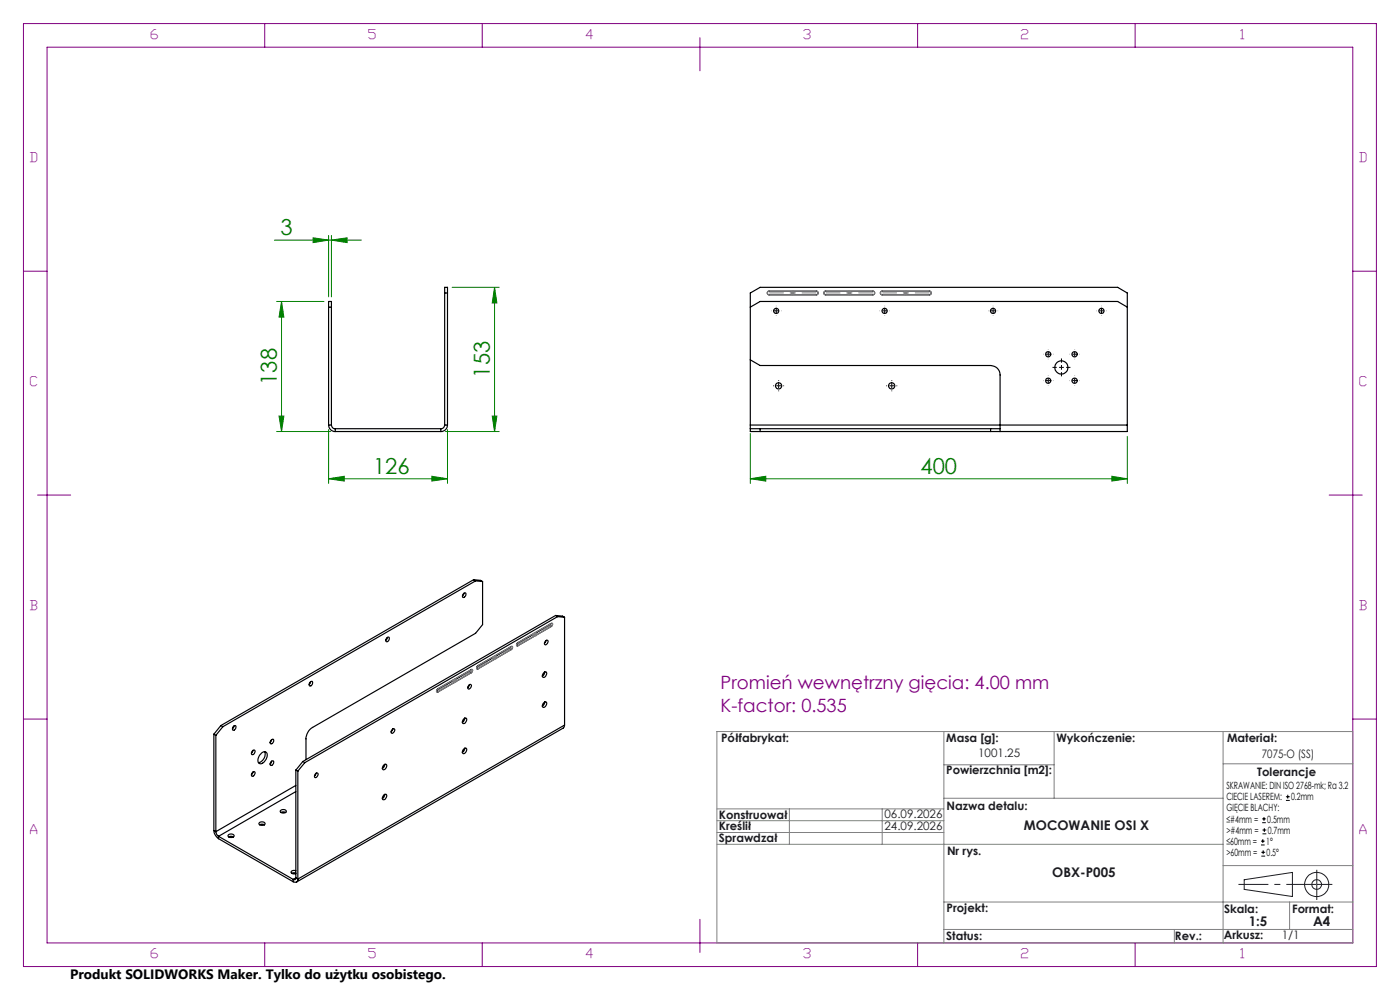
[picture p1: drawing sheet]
<svg xmlns="http://www.w3.org/2000/svg" width="297mm" height="210mm" viewBox="0 0 297 210" stroke-linecap="round" stroke-linejoin="round" font-family="sans-serif">
<g fill="none" stroke="#000" stroke-width=".25">
<path d="M69.7 65.1h.6M94.3 62.2h.6M159.2 76.3l2.1 1.2h48.8a1.99 1.99 0 0 1 2.1 2v12M159.2 65.1l2.1-1.1h75.8l2 1.1M162.9 61.9l10.3-.1a.39 .39 0 0 1 .4 .4 .39 .39 0 0 1-.4 .3h-10l-.4-.2zM174.9 61.9l10.3-.1a.39 .39 0 0 1 .4 .4 .39 .39 0 0 1-.4 .3h-10l-.4-.2zM186.9 61.9l10.3-.1a.39 .39 0 0 1 .4 .4 .39 .39 0 0 1-.4 .3h-10.1l-.3-.2zM69.7 90.2a1.39 1.39 0 0 0 1.4 1.3M69.7 90.2h.6M69.7 90.2v-26.2h.6v26.2M70.3 90.2a.78 .78 0 0 0 .8 .7M71.1 90.9v.6"/>
<path d="M71.1 91.5h22.4M71.1 90.9h22.4M93.5 90.9v.6M94.3 90.2a.78 .78 0 0 1-.8 .7M94.3 90.2h.6M94.3 90.2v-29.2h.6v29.2M94.9 90.2a1.39 1.39 0 0 1-1.4 1.3M159.2 90.2v.7M159.2 90.2h79.9M159.2 90.9v.6h50.9M159.2 90.9h50.9M159.2 90.2v-28l2.1-1.2h75.8l2 1.2v28"/>
<path d="M161.3 90.9v.6M210.1 91.5h2.1M210.1 90.9h2.1M210.1 90.9v.6M239.1 90.2v1.3h-26.9M82.1 135.3l.2-.2a.52 .52 0 0 1 .2 .7 .52 .52 0 0 1-.6 .3v-.5zM82.2 135.2l-.4 .6M98.4 125.9l.2-.1a.52 .52 0 0 1 .2 .6 .52 .52 0 0 1-.7 .3v-.5zM98.5 125.8l-.4 .6M100.5 123l.4 .2M100.5 123l-53.7 30.9M100.5 123l1.5 .1 .4 .3"/>
<path d="M100.9 123.2l-53.6 31M100.9 123.2l1.5 .2M102.4 123.4v9.1l-1.5 1.8-34.6 20a2.97 2.97 0 0 0-1.4 2.4v4.4M108 137.5l.4 .3M108 137.5l-6.9 4M108.3 137.3l-.3 .2M108.4 137.8l.3-.4v-.3l-7.3 4.1a.34 .34 0 0 0-.3 .3 .34 .34 0 0 0 .3 .4M108.4 137.8l-7 4.1M109.6 136.8l.3 .2M115.7 136l.3-.2a.52 .52 0 0 1 .2 .6 .52 .52 0 0 1-.7 .3v-.4zM115.9 135.8l-.4 .6M116.5 132.6l.4 .3"/>
<path d="M116.5 132.6l-6.9 4M116.8 132.4l-.3 .2M116.9 132.9l.3-.4-.1-.3-7.2 4.1-.3 .5 .1 .2h.2M116.9 132.9l-7 4.1M117.9 130.6l.4 .2M117.9 130.6l-53.7 30.9M117.9 130.6l1.4 .1 .5 .2M118.3 130.8l1.5 .1M118.3 130.8l-53.6 31M119.8 130.9v22.9M45.4 155.7l.4 .3M45.4 155.7v20.5"/>
<path d="M45.8 156v20.4M46.8 153.9l.5 .3M46.8 153.9l-1.4 1.8M47.3 154.2l-1.5 1.8M49.4 154.2l.3-.3a.41 .41 0 0 1 .4 .4 .41 .41 0 0 1-.3 .5h-.4zM49.7 154l-.4 .6M53.6 159.2l.3-.1a.53 .53 0 0 1 .1 .7 .53 .53 0 0 1-.6 .2v-.4zM53.7 159.2l-.4 .6M55.5 159.7a.71 .71 0 0 1 1-.1 .71 .71 0 0 1 .2 .9 1.47 1.47 0 0 1-1.7 1.4 1.63 1.63 0 0 1 .5-2.2zM56.2 159.4a1.84 1.84 0 0 1-1.4 2.4M57.5 157l.3-.2a.53 .53 0 0 1 .3 .6 .53 .53 0 0 1-.6 .4l-.2-.2zM57.6 156.9l-.3 .6"/>
<path d="M65.7 144.8l.3-.2a.41 .41 0 0 1 .4 .3 .41 .41 0 0 1-.3 .5h-.5zM65.9 144.6l-.3 .6M83.2 154.7l.3-.1a.48 .48 0 0 1 .3 .5 .48 .48 0 0 1-.4 .4h-.4v-.1zM83.3 154.6l-.3 .6M92.6 146.6l.3 .2M98.3 159l.4-.3a.66 .66 0 0 1 .3 .7 .66 .66 0 0 1-.7 .5l-.2-.3zM98.3 152.6a.39 .39 0 0 1 .6-.2 .39 .39 0 0 1 0 .6 .43 .43 0 0 1-.3 .5 .43 .43 0 0 1-.5-.3zM98.6 152.3l-.1 .4-.4 .5M98.6 158.7l-.1 .4-.4 .5M99.5 145.3l.2-.1a.52 .52 0 0 1 .2 .6 .52 .52 0 0 1-.6 .3v-.4zM99.6 142.4l.4 .3M99.6 142.4l-7 4"/>
<path d="M99.6 145.2l-.4 .7M99.8 142.1l-.2 .3M100 142.7l.3-.5-.2-.2-7.2 4.1-.3 .5 .3 .2M100 142.7l-7.1 4.1M101.1 141.7l.3 .2M115.4 149l.3-.1a.66 .66 0 0 1 .2 .7 .66 .66 0 0 1-.6 .5l-.3-.4zM115.4 142.7l.4-.2a.7 .7 0 0 1 0 .8 .7 .7 0 0 1-.7 .3v-.4zM115.6 142.5l-.2 .6-.4 .3M115.6 148.9l-.2 .6-.4 .3M119.8 153.8l-.3 .6-56.6 32.7M119.8 153.8l-56.6 32.7M45.4 176.2a2.42 2.42 0 0 0 1 1.7"/>
<path d="M45.4 176.2l.4 .2M45.8 176.4l.2 .6 .4 .4M46.4 177.4l15.8 9.1M46.4 177.9l15.8 9.1M46.4 177.4v.5M48.5 177.5l.4-.1 .6 .1M48.5 177a.73 .73 0 0 1 1.2 .3 .76 .76 0 0 1-1.3-.1zM53.6 163.8l.3-.1a.53 .53 0 0 1 .1 .6 .53 .53 0 0 1-.6 .3v-.5zM53.7 163.8l-.4 .6M55 174.5a.77 .77 0 0 1 1.2 .3 .76 .76 0 0 1-1.3-.1zM55.1 175l.4-.2 .6 .2M57.5 161.5l.3-.1a.53 .53 0 0 1 .3 .6 .53 .53 0 0 1-.6 .4l-.2-.2z"/>
<path d="M57.6 161.5l-.3 .6M59.5 171.9a.76 .76 0 0 1 1.2 .2 .76 .76 0 0 1-1.3-.1zM59.6 172.4l.4-.2 .6 .2M62.8 163.4l.4 .2M62.8 163.4v22.8M62.8 166.6l-17 9.8M62.8 167.9l-16.4 9.5M63.2 163.6v22.9M64.2 161.5l.5 .3M64.2 161.5l-1.4 1.9M64.7 161.8l-1.5 1.8M67 164.1l.2-.1a.52 .52 0 0 1 .3 .6 .52 .52 0 0 1-.5 .4l-.3-.3z"/>
<path d="M67.1 164l-.4 .6M81.4 168.6a.38 .38 0 0 1 .6 0 .38 .38 0 0 1 0 .5l-.2 .2a.39 .39 0 0 1-.5 .3 .39 .39 0 0 1-.1-.6zM81.4 162.3l.3-.2a.66 .66 0 0 1 .3 .8 .66 .66 0 0 1-.7 .4l-.2-.3zM81.6 162.1l-.2 .6-.3 .3M81.6 168.5l-.2 .6-.3 .3M62.2 186.5v.5M62.8 186.2a.34 .34 0 0 1-.2 .4 .34 .34 0 0 1-.4-.1M62.8 184.7a.7 .7 0 0 0-1.1 .4l.4 .2h.7M62.8 185.2h-.9M62.8 186.2l.4 .3M62.8 186.2l-.6 .3M63.2 186.5a.6 .6 0 0 1-.3 .6 .6 .6 0 0 1-.7-.1"/>
<circle cx="164.7" cy="65.9" r=".55"/>
<circle cx="187.7" cy="65.9" r=".55"/>
<circle cx="210.7" cy="65.9" r=".55"/>
<circle cx="222.4" cy="75.2" r=".56"/>
<circle cx="225.2" cy="77.9" r="1.4"/>
<circle cx="228" cy="75.2" r=".56"/>
<circle cx="233.7" cy="65.9" r=".55"/>
<circle cx="165.2" cy="81.9" r=".65"/>
<circle cx="189.2" cy="81.9" r=".65"/>
<circle cx="222.4" cy="80.8" r=".56"/>
<circle cx="228" cy="80.8" r=".56"/>
</g>
<path d="M69.7 91.1v11.4M94.9 91.1v11.4M69.7 101.6l3.3-.6v1.1zM69.7 101.6h25.2" fill="none" stroke="#008000" stroke-width=".21"/>
<g fill="none" stroke="#191924" stroke-width=".21">
<path d="M263.9 186.6l10.3-1.5v5.1l-10.3-1.5z"/>
<circle cx="279.3" cy="187.6" r="1.03"/>
<circle cx="279.3" cy="187.6" r="2.57"/>
</g>
<path d="M279.3 187.6h-16.7" fill="none" stroke="#191924" stroke-width=".21" stroke-dasharray="6.3 1.3 1.3 1.3" stroke-dashoffset="-.1" stroke-linecap="butt"/>
<path d="M279.3 187.6h3.3M279.3 187.6v3.3M279.3 187.6v-3.1" fill="none" stroke="#191924" stroke-width=".21" stroke-dasharray="6.3 1.3 1.3 1.3" stroke-linecap="butt"/>
<g fill="none" stroke="#800080" stroke-width=".21">
<path d="M5 5h287v200h-287zM10 10h277v190h-277zM56.2 5v5M102.3 5v5M148.5 8v7M194.7 5v5M240.8 5v5M5 57.5h5M287 57.5h5M8 105h7M282 105h7M5 152.5h5"/>
<path d="M287 152.5h5M148.5 195v7M56.2 200v5M102.3 200v5M194.7 200v5M240.8 200v5"/>
</g>
<g fill="none" stroke="#808080" stroke-width=".21">
<path d="M152.1 155.2h134.9v44.8h-134.9zM200.2 155.2v44.8M223.6 155.2v14.1M259.5 155.2v44.8M152.1 176.6h48.1M152.1 174.1h48.1M152.1 171.6h48.1M152.1 179.1h107.4M167.5 171.6v7.5M187.1 171.6v7.5M200.2 169.3h59.3M200.2 162.2h23.4"/>
<path d="M259.5 162h27.5M200.2 197.2h86.8M200.2 191.3h86.8M249.1 197.2v2.8M259.5 183.6h27.5M273.6 191.3v5.9"/>
</g>
<path d="M69.7 101.6l3.3-.6v1.1z" fill="#008000"/>
<path d="M91.6 101l3.3 .6-3.3 .5z" fill="none" stroke="#008000" stroke-width=".21"/>
<path d="M91.6 101l3.3 .6-3.3 .5z" fill="#008000"/>
<path d="M58.7 64h10M59.7 64v27.5M58.7 91.5h11.4M59.2 88.3h1l-.5 3.2z" fill="none" stroke="#008000" stroke-width=".21"/>
<path d="M59.2 88.3h1l-.5 3.2z" fill="#008000"/>
<path d="M59.7 64l.5 3.3h-1z" fill="none" stroke="#008000" stroke-width=".21"/>
<path d="M59.7 64l.5 3.3h-1z" fill="#008000"/>
<path d="M95.9 61h10M104.9 61v30.5M94.5 91.5h11.4M104.4 88.3h1l-.5 3.2z" fill="none" stroke="#008000" stroke-width=".21"/>
<path d="M104.4 88.3h1l-.5 3.2z" fill="#008000"/>
<path d="M104.9 61l.5 3.3h-1z" fill="none" stroke="#008000" stroke-width=".21"/>
<path d="M104.9 61l.5 3.3h-1z" fill="#008000"/>
<path d="M58.2 50.9h18.5M66.4 50.4l3.3 .5-3.3 .6zM69.7 49.9v13.1M70.3 49.9v13.1" fill="none" stroke="#008000" stroke-width=".21"/>
<path d="M66.4 50.4l3.3 .5-3.3 .6z" fill="#008000"/>
<path d="M70.3 50.9l3.3-.5v1.1z" fill="none" stroke="#008000" stroke-width=".21"/>
<path d="M70.3 50.9l3.3-.5v1.1z" fill="#008000"/>
<path d="M104.4 139.5h1M104.6 139.2l.7 .7M104.9 139v1M105.3 139.2l-.7 .7M112.9 134.6h1M113.1 134.3l.7 .7M113.4 134.1v1M113.8 134.3l-.7 .7M95.9 144.4h1M96.1 144.1l.7 .7M96.4 143.9v1M96.8 144.1l-.7 .7" fill="none" stroke="#808080" stroke-width=".21"/>
<path d="M159.2 92v10.5M239.1 92.6v9.9M159.2 101.6l3.3-.6v1.1zM159.2 101.6h79.9" fill="none" stroke="#008000" stroke-width=".21"/>
<path d="M109.7 136.4l7.2-4.2 .3 .1-.2 .5-7.3 4.2-.1-.3zM92.8 146.1l7.2-4.1 .3 .1-.3 .6-7.3 4.1-.1-.3zM101.2 141.3l7.2-4.1h.3l-.2 .6-7.2 4.1-.2-.1z" fill="none" stroke="#808080" stroke-width=".25"/>
<path d="M109.9 136.6l7.1-4M92.9 146.4l7.1-4.1M101.4 141.5l7.1-4.1" fill="none" stroke="#808080" stroke-width=".21" stroke-dasharray="15.2 1.3 1.3 1.3" stroke-dashoffset="13.1" stroke-linecap="butt"/>
<path d="M159.2 101.6l3.3-.6v1.1z" fill="#008000"/>
<path d="M235.9 101l3.2 .6-3.2 .5z" fill="none" stroke="#008000" stroke-width=".21"/>
<path d="M235.9 101l3.2 .6-3.2 .5z" fill="#008000"/>
<g fill="none" stroke="#000" stroke-width=".21">
<path d="M267.5 179.2h.8M267.5 178.4h.8M267.8 174.5h.7M267.8 173.7h.7M267.8 176.9h.8M267.8 176.1h.8M267.9 178v.8M268.1 173.3v.8M268.2 175.7v.8M272.8 169.8h.8M272.8 169h.8M273.2 168.6v.8"/>
<path d="M267.6 181.6h.8M267.6 180.8h.8M268 180.4v.8"/>
</g>
<path d="M167.7 62.2h1M167.8 61.8l.7 .7M168.2 61.7v.9M168.5 61.8l-.7 .7M179.7 62.2h1M179.8 61.8l.7 .7M180.2 61.7v.9M180.5 61.8l-.7 .7M191.7 62.2h1M191.8 61.8l.7 .7M192.2 61.7v.9M192.5 61.8l-.7 .7" fill="none" stroke="#808080" stroke-width=".21"/>
<path d="M162.9 61.8h10.5a.39 .39 0 0 1 .2 .4 .39 .39 0 0 1-.4 .3h-10a.39 .39 0 0 1-.4-.2 .39 .39 0 0 1 .1-.5zM174.9 61.8h10.3l.4 .2a.38 .38 0 0 1-.4 .5h-10a.39 .39 0 0 1-.4-.2 .39 .39 0 0 1 .1-.5zM186.9 61.8h10.3l.4 .2a.38 .38 0 0 1-.4 .5h-10.2a.39 .39 0 0 1-.1-.7z" fill="none" stroke="#808080" stroke-width=".25"/>
<g fill="none" stroke="#000" stroke-width=".21" stroke-dasharray="15.2 1.3 1.3 1.3" stroke-linecap="butt">
<path d="M163.7 65.9h-.1M164.7 65.9v-.5M164.7 65.9h-.5M164.7 65.9v.5M164.7 65.9h.5M164.7 66.9v.1M186.7 65.9h-.1M187.7 65.9v-.5M187.7 65.9h-.5M187.7 65.9v.5M187.7 65.9h.5M187.7 66.9v.1"/>
<path d="M209.7 65.9h-.1M210.7 65.9v-.5M210.7 65.9h-.5M210.7 65.9v.5M210.7 65.9h.5M210.7 66.9v.1M221.4 75.1h-.1M222.4 75.1v-.5M222.4 75.1h-.5M222.4 75.1v.5M222.4 75.1h.5M222.4 76.1v.1"/>
<path d="M224.2 77.9h-.9M225.2 77.9v-.5M225.2 77.9h-.5M225.2 77.9v.5M225.2 77.9h.5M225.2 76.9v-.9M225.2 78.9v.9M226.2 77.9h.9M227 75.1h-.1M228 75.1v-.5M228 75.1h-.5M228 75.1v.5"/>
<path d="M228 75.1h.5M228 76.1v.1M232.7 65.9h-.1M233.7 65.9v-.5M233.7 65.9h-.5M233.7 65.9v.5M233.7 65.9h.5M233.7 66.9v.1M164.2 81.8h-.2M165.2 81.8v-.5M165.2 81.8h-.5M165.2 81.8v.5"/>
<path d="M165.2 81.8h.5M165.2 80.8v-.1M165.2 82.8v.2M166.2 81.8h.1M188.2 81.8h-.2M189.2 81.8v-.5M189.2 81.8h-.5M189.2 81.8v.5M189.2 81.8h.5M189.2 80.8v-.1M189.2 82.8v.2M190.2 81.8h.1"/>
<path d="M221.4 80.7h-.1M222.4 80.7v-.5M222.4 80.7h-.5M222.4 80.7v.5M222.4 80.7h.5M222.4 81.7v.1M227 80.7h-.1M228 80.7v-.5M228 80.7h-.5M228 80.7v.5M228 80.7h.5M228 81.7v.1"/>
</g>
<path d="M173.2 62.1h-10M185.2 62.1h-10M197.2 62.1h-10" fill="none" stroke="#808080" stroke-width=".21" stroke-dasharray="15.2 1.3 1.3 1.3" stroke-dashoffset="12.1" stroke-linecap="butt"/>
<g font-size="4.7" fill="#008000">
<text x="59.5" y="49.9">3</text>
<text x="58.7" y="81.6" transform="rotate(-90 58.7 81.6)">138</text>
<text x="103.9" y="80.1" transform="rotate(-90 103.9 80.1)">153</text>
<text x="79.1" y="100.5">126</text>
<text x="195.3" y="100.5">400</text>
</g>
<g font-size="3.9" fill="#800080">
<text x="152.9" y="146.1">Promień wewnętrzny gięcia: 4.00 mm</text>
<text x="152.9" y="151">K-factor: 0.535</text>
</g>
<text font-size="2.9" x="14.9" y="207.6">Produkt SOLIDWORKS Maker. Tylko do użytku osobistego.</text>
<g font-size="2.8" fill="#800080">
<text x="32" y="8.2">6</text>
<text x="78.2" y="8.2">5</text>
<text x="124.4" y="8.2">4</text>
<text x="170.5" y="8.2">3</text>
<text x="216.7" y="8.2">2</text>
<text x="263.2" y="8.2">1</text>
<text x="6.5" y="34.4">D</text>
<text x="288.5" y="34.4">D</text>
<text x="6.5" y="81.9">C</text>
<text x="288.5" y="81.9">C</text>
<text x="6.5" y="129.4">B</text>
<text x="288.5" y="129.4">B</text>
<text x="6.5" y="176.9">A</text>
<text x="288.5" y="176.9">A</text>
<text x="32" y="203.2">6</text>
<text x="78.2" y="203.2">5</text>
<text x="124.4" y="203.2">4</text>
<text x="170.5" y="203.2">3</text>
<text x="216.7" y="203.2">2</text>
<text x="263.2" y="203.2">1</text>
</g>
<g font-size="2.8" fill="#191924">
<text x="217.2" y="176">MOCOWANIE OSI X</text>
<text x="223.2" y="186">OBX-P005</text>
<text x="264.9" y="196.5">1:5</text>
<text x="278.6" y="196.5">A4</text>
</g>
<g font-size="2.5" fill="#191924">
<text x="153" y="157.5">Półfabrykat:</text>
<text x="200.7" y="157.5">Masa [g]:</text>
<text x="207.5" y="160.6">1001.25</text>
<text x="224.1" y="157.5">Wykończenie:</text>
<text x="260.3" y="157.5">Materiał:</text>
<text x="267.7" y="160.8">7075-O (SS)</text>
<text x="200.7" y="164.3">Powierzchnia [m2]:</text>
<text x="266.7" y="164.5">Tolerancje</text>
<text x="152.5" y="173.6">Konstruował</text>
<text x="187.6" y="173.5">06.09.2026</text>
<text x="200.8" y="171.9">Nazwa detalu:</text>
<text x="152.5" y="176">Kreślił</text>
<text x="152.5" y="178.5">Sprawdzał</text>
<text x="187.6" y="176">24.09.2026</text>
<text x="200.9" y="181.3">Nr rys.</text>
<text x="200.8" y="193.5">Projekt:</text>
<text x="259.7" y="193.6">Skala:</text>
<text x="274.1" y="193.6">Format:</text>
<text x="200.7" y="199.3">Status:</text>
<text x="249.3" y="199.3">Rev.:</text>
<text x="259.6" y="199.2">Arkusz:</text>
<text x="271.9" y="199.2">1/1</text>
</g>
<g font-size="2.1">
<text x="260.2" y="167.4">SKRAWANIE: DIN ISO 2768-mk; Ra 3.2</text>
<text x="260.2" y="172.1">GIĘCIE BLACHY:</text>
<text x="260.2" y="169.8">CIECIE LASEREM:</text>
<text x="273.9" y="169.8">0.2mm</text>
<text x="260.2" y="174.5">≤#4mm =</text>
<text x="260.2" y="176.9">&gt;#4mm =</text>
<text x="260.2" y="179.2">≤60mm =</text>
<text x="268.6" y="179.2">1°</text>
<text x="268.9" y="174.5">0.5mm</text>
<text x="268.9" y="176.9">0.7mm</text>
<text x="260.2" y="181.6">&gt;60mm =</text>
<text x="268.7" y="181.6">0.5°</text>
</g>
</svg>
